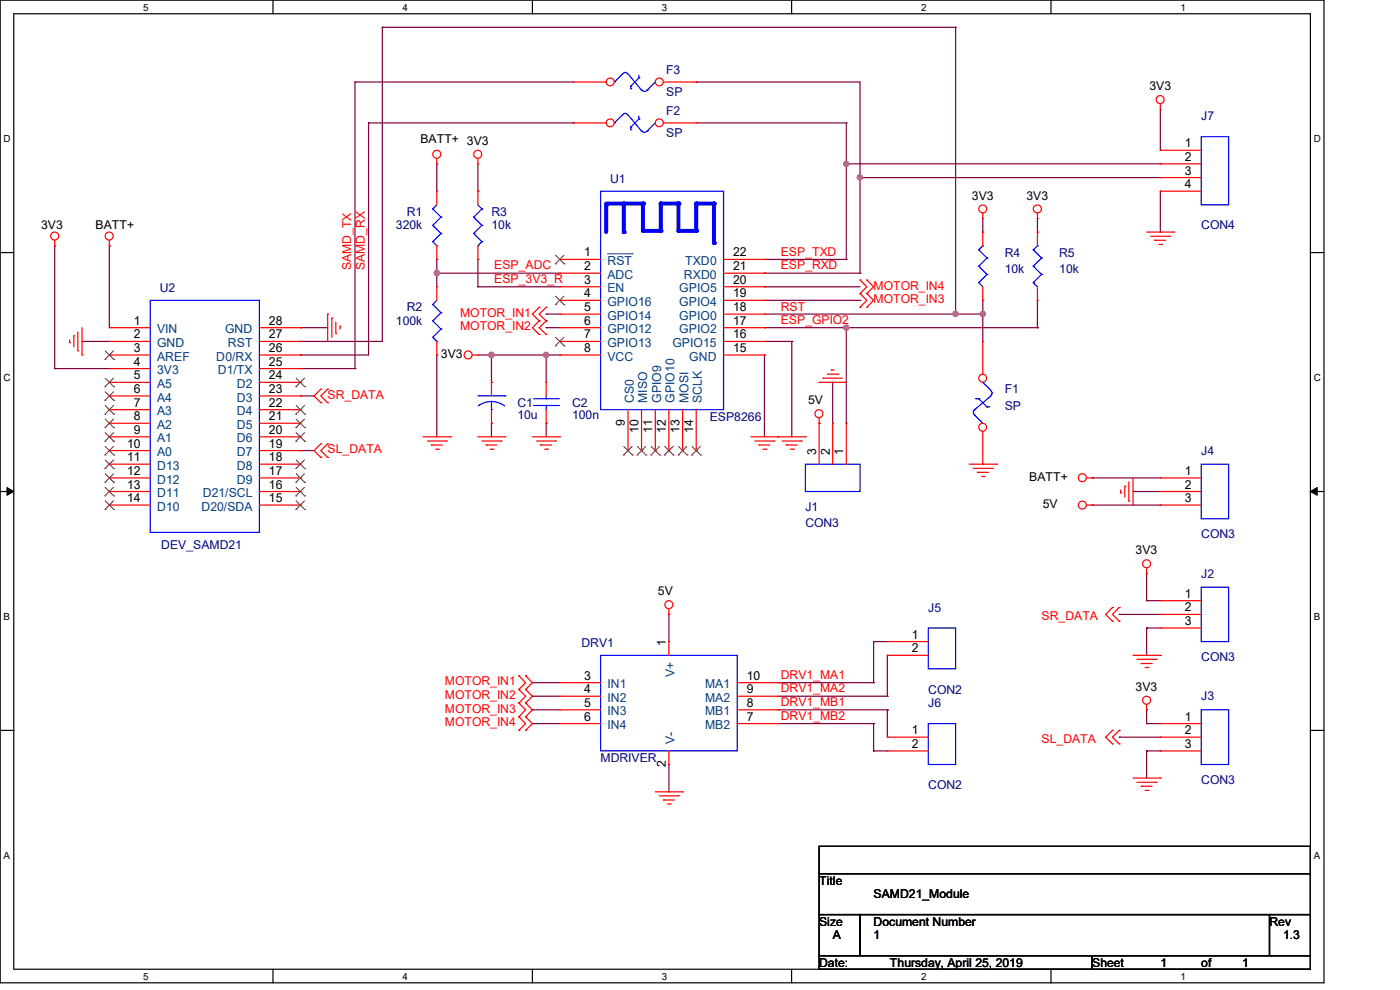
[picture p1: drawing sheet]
<svg xmlns="http://www.w3.org/2000/svg" width="297mm" height="210mm" viewBox="0 0 297 210" stroke-linecap="round" stroke-linejoin="round" font-family="sans-serif">
<path d="M0 0h280.9v208.5h-280.9zM2.9 2.9h275.1v202.7h-275.1z" fill="none" stroke="#000" stroke-width=".25"/>
<g fill="#fff">
<path d="M30.4 .3h1.1v2.4h-1.1z"/>
<path d="M30.4 205.9h1.1v2.3h-1.1z"/>
</g>
<path d="M57.9 0v2.9M57.9 205.6v2.9" fill="none" stroke="#000" stroke-width=".25"/>
<g fill="#fff">
<path d="M85.4 .3h1.1v2.4h-1.1z"/>
<path d="M85.4 205.9h1.1v2.3h-1.1z"/>
</g>
<path d="M112.9 0v2.9M112.9 205.6v2.9" fill="none" stroke="#000" stroke-width=".25"/>
<g fill="#fff">
<path d="M140.4 .3h1.2v2.4h-1.2z"/>
<path d="M140.4 205.9h1.2v2.3h-1.2z"/>
</g>
<path d="M167.9 0v2.9M167.9 205.6v2.9" fill="none" stroke="#000" stroke-width=".25"/>
<g fill="#fff">
<path d="M195.4 .3h1.2v2.4h-1.2z"/>
<path d="M195.4 205.9h1.2v2.3h-1.2z"/>
</g>
<path d="M223 0v2.9M223 205.6v2.9" fill="none" stroke="#000" stroke-width=".25"/>
<g fill="#fff">
<path d="M250.4 .3h1.2v2.4h-1.2z"/>
<path d="M250.4 205.9h1.2v2.3h-1.2z"/>
<path d="M.8 28.2h1.4v2.4h-1.4z"/>
<path d="M278.7 28.2h1.5v2.4h-1.5z"/>
<path d="M.8 78.9h1.4v2.3h-1.4z"/>
<path d="M278.7 78.9h1.5v2.3h-1.5z"/>
</g>
<path d="M0 53.6h2.9M278 53.6h2.9" fill="none" stroke="#000" stroke-width=".25"/>
<g fill="#fff">
<path d="M.8 129.6h1.3v2.3h-1.3z"/>
<path d="M278.7 129.6h1.4v2.3h-1.4z"/>
</g>
<path d="M0 104.3h2.9M278 104.3h2.9" fill="none" stroke="#000" stroke-width=".25"/>
<path d="M1.5 103.4l1.4 .9-1.4 .8zM278 104.3l1.4-.9v1.7z" fill="#000" stroke="#000" stroke-width=".21"/>
<g fill="#fff">
<path d="M.8 180.3h1.3v2.3h-1.3z"/>
<path d="M278.7 180.3h1.4v2.3h-1.4z"/>
</g>
<path d="M0 154.9h2.9M278 154.9h2.9M173.8 179.5h104.2v5.8h-104.2zM173.8 185.3h104.2v8.7h-104.2zM173.8 194h8.7v8.7h-8.7zM182.5 194h86.8v8.7h-86.8zM269.3 194h8.7v8.7h-8.7zM173.8 202.7h57.9v2.9h-57.9zM231.7 202.7h46.3v2.9h-46.3z" fill="none" stroke="#000" stroke-width=".25"/>
<g fill="none" stroke="#800040" stroke-width=".25">
<path d="M75.3 17.4h.1M75.3 17.4v60.8M75.3 17.4h46.3M81.1 5.8h.1M81.1 5.8v66.6h-17.4M81.1 5.8h121.6M147.7 17.4h.1M147.7 17.4h34.8v40.6M202.7 5.8h.1M202.7 5.8v60.8M78.2 26.1h.1M78.2 26.1v49.2h-14.5"/>
<path d="M78.2 26.1h43.4M92.7 34.8h.1M92.7 34.8v5.8M101.4 34.8v5.8M121.6 26.1h.1M147.7 26.1h31.8M179.5 34.8h.1M179.5 26.1h.1M179.5 26.1v28.9M179.5 34.8h66.7M182.5 37.7h.1M182.5 37.7h63.7"/>
<path d="M246.2 31.9h.1M246.2 23.2v8.7M11.6 52.2h.1M11.6 52.2v26M23.2 52.2h.1M23.2 52.2v17.3M92.7 58h.1M92.7 55h.1M92.7 58h26M92.7 55v5.8M101.4 55h.1M101.4 40.6h.1"/>
<path d="M101.4 55v5.8M162.2 55h.1M162.2 58h.1M162.2 55h17.3M162.2 58h20.3M179.5 55h.1M182.5 58h.1M208.5 49.2h.1M208.5 46.4v2.8M220.1 49.2h.1M220.1 46.4v2.8M246.2 49.2h.1"/>
<path d="M246.2 40.6v8.6M11.6 78.2h.1M11.6 78.2h11.6M17.4 72.4h.1M17.4 72.4h5.8M63.7 69.5h.1M63.7 72.4h.1M63.7 75.3h.1M63.7 78.2h.1M63.7 69.5h5.8M63.7 78.2h11.6M75.3 78.2h.1"/>
<path d="M92.7 75.3h.1M92.7 75.3v17.4M101.4 60.8h.1M101.4 60.8h17.3M101.4 75.3h17.3M104.3 75.3h.1M104.3 75.3v5.8M115.9 66.6h.1M115.9 69.5h.1M115.9 75.3h.1M115.9 66.6h2.8M115.9 69.5h2.8"/>
<path d="M115.9 75.3v5.8M118.7 75.3h.1M162.2 75.3h.1M162.2 60.8h.1M162.2 69.5h.1M162.2 75.3v17.4M162.2 60.8h20.3M162.2 66.6h46.3M162.2 69.5h57.9M162.2 72.4h5.8M162.2 63.7h20.3M168 72.4h.1"/>
<path d="M168 72.4v20.3M179.5 69.5h.1M179.5 69.5v20.3M182.5 63.7h.1M202.7 66.6h.1M208.5 66.6h.1M208.5 63.7h.1M208.5 63.7v8.7M220.1 69.5h.1M220.1 63.7v5.8M63.7 84h.1M63.7 95.6h.1"/>
<path d="M63.7 84h2.9M63.7 95.6h2.9M104.3 81.1h.1M104.3 89.8h.1M104.3 89.8v2.9M115.9 89.8h.1M115.9 89.8v2.9M176.7 81.1h.1M176.7 81.1v8.7M231.7 101.4h.1M231.7 107.1h.1M231.7 101.4h14.5"/>
<path d="M231.7 107.1h14.5M240.4 104.3h.1M240.4 104.3h5.8M141.9 130.3h.1M141.9 130.3v5.8M185.3 136.1h.1M185.3 136.1v8.7M185.3 136.1h3M188.3 139h.1M188.3 139v8.7M237.4 130.3h.1M237.4 130.3h8.8"/>
<path d="M243.2 121.6h.1M243.2 127.4h.1M243.2 133.2h.1M243.2 121.6v5.8M243.2 133.2v5.8M243.2 127.4h3M243.2 133.2h3M112.9 144.8h.1M112.9 147.7h.1M112.9 150.6h.1M112.9 153.5h.1M112.9 153.5h5.8"/>
<path d="M112.9 144.8h5.8M112.9 147.7h5.8M112.9 150.6h5.8M165.1 153.5h20.2M165.1 144.8h20.2M165.1 147.7h23.2M165.1 150.6h23.2M185.3 153.5h.1M185.3 159.3h.1M185.3 144.8h.1M185.3 159.3h3M185.3 153.5v5.8"/>
<path d="M188.3 150.6h.1M188.3 147.7h.1M188.3 150.6v5.8M237.4 156.4h.1M237.4 156.4h8.8M243.2 150.6h.1M243.2 153.5h.1M243.2 159.3h.1M243.2 150.6v2.9M243.2 159.3v5.8M243.2 153.5h3M243.2 159.3h3"/>
<path d="M141.9 168h.1M141.9 162.2v5.8"/>
</g>
<g fill="#f0f" stroke="#f0f" stroke-width=".25">
<circle cx="92.7" cy="57.9" r=".55"/>
<circle cx="202.7" cy="66.6" r=".55"/>
<circle cx="115.8" cy="75.3" r=".55"/>
<circle cx="104.2" cy="75.3" r=".57"/>
<circle cx="208.5" cy="66.6" r=".55"/>
<circle cx="179.5" cy="69.5" r=".55"/>
<circle cx="179.5" cy="34.8" r=".55"/>
<circle cx="182.4" cy="37.6" r=".55"/>
</g>
<g fill="none" stroke="#f00" stroke-width=".25">
<path d="M92.7 34.8h.1M92.7 33.6v1.2M101.4 34.8h.1M101.4 33.6v1.2M246.2 23.2h.1M246.2 22v1.2M11.6 52.2h.1M11.6 51v1.2M23.2 52.2h.1M23.2 51v1.2M182.5 59.4h.1M182.5 59.4l1.4 1.4-1.4 1.5"/>
<path d="M183.9 59.4h.1M183.9 59.4l1.4 1.4-1.4 1.5M208.5 46.4h.1M208.5 45.2v1.2M220.1 46.4h.1M220.1 45.2v1.2M243.2 49.2h5.8M244.1 50.1h4.1M245 51h.1M245 51h2.3M245.9 51.9h.5M246.4 51.9h.1"/>
<path d="M248.2 50.1h.1M249 49.2h.1M14.8 72.7h.1M14.8 72.1v.6M15.7 71.2h.1M15.7 71.2v2.4M16.5 74.4h.1M16.5 70.4v4M17.4 75.3h.1M17.4 69.5v5.8M69.5 66.6h.1M69.5 66.6v5.8"/>
<path d="M70.4 67.5h.1M70.4 67.5v4M71.2 70.7h.1M71.2 68.4v2.3M72.1 69.2h.1M72.1 69.2v.6M100.2 75.3h1.2M101.4 75.3h.1M114.4 65.2h.1M114.4 68.1h.1M114.4 71h.1M114.4 65.2l-1.5 1.4 1.5 1.5"/>
<path d="M114.4 68.1l-1.5 1.4 1.5 1.5M115.9 65.2h.1M115.9 68.1h.1M115.9 71h.1M115.9 65.2l-1.5 1.4 1.5 1.5M115.9 68.1l-1.5 1.4 1.5 1.5M175.5 79.4h2.3M176.4 78.5h.1M176.4 78.5h.6M177.8 79.4h.1M182.5 62.3h.1M182.5 65.2h.1"/>
<path d="M182.5 62.3l1.4 1.4-1.4 1.5M183.9 62.3h.1M183.9 65.2h.1M183.9 62.3l1.4 1.4-1.4 1.5M68.1 82.5h.1M68.1 85.4h.1M68.1 94.1h.1M68.1 97h.1M68.1 82.5l-1.5 1.5 1.5 1.4M68.1 94.1l-1.5 1.5 1.5 1.4M69.5 85.4h.1M69.5 82.5h.1"/>
<path d="M69.5 97h.1M69.5 94.1h.1M69.5 82.5l-1.4 1.5 1.4 1.4M69.5 94.1l-1.4 1.5 1.4 1.4M89.8 92.7h5.8M90.7 93.6h4M91.5 94.4h.1M91.5 94.4h2.4M92.4 95.3h.6M93 95.3h.1M94.7 93.6h.1M95.6 92.7h.1"/>
<path d="M101.4 92.7h5.7M102.2 93.6h4.1M103.1 94.4h.1M103.1 94.4h2.3M104 95.3h.6M104.6 95.3h.1M106.3 93.6h.1M107.1 92.7h.1M112.9 92.7h5.8M113.8 93.6h4.1M114.7 94.4h.1M114.7 94.4h2.3"/>
<path d="M115.6 95.3h.5M116.1 95.3h.1M117.9 93.6h.1M118.7 92.7h.1M159.3 92.7h11.6M160.1 93.6h4.1M161 94.4h.1M161 94.4h2.3M161.9 95.3h.6M162.5 95.3h.1M164.2 93.6h.1M165.1 92.7h.1"/>
<path d="M165.9 93.6h4.1M166.8 94.4h.1M166.8 94.4h2.3M167.7 95.3h.6M168.3 95.3h.1M170 93.6h.1M170.9 92.7h.1M173.8 89.8h.1M173.8 81.1h.1M173.8 88.6v1.2M173.8 81.1h5.7M174.6 80.2h.1"/>
<path d="M174.6 80.2h4.1M205.6 98.5h5.8M206.5 99.4h4M210.5 99.4h.1M211.4 98.5h.1M207.3 100.2h.1M207.3 100.2h2.4M208.2 101.1h.6M208.8 101.1h.1M230.5 101.4h1.2M230.5 107.1h1.2M231.7 101.4h.1"/>
<path d="M231.7 107.1h.1M237.7 104.6h.1M237.7 104v.6M238.6 103.1h.1M238.6 103.1v2.3M239.5 106.3h.1M239.5 102.2v4.1M240.4 107.1h.1M240.4 101.4v5.7M141.9 130.3h.1M141.9 129.2v1.1M236 128.9h.1"/>
<path d="M236 131.8h.1M236 128.9l-1.4 1.4 1.4 1.5M237.4 128.9h.1M237.4 131.8h.1M237.4 128.9l-1.4 1.4 1.4 1.5M240.4 139h5.8M241.2 139.9h4.1M243.2 121.6h.1M243.2 120.5v1.1M245.3 139.9h.1M246.2 139h.1M110.1 143.3h.1"/>
<path d="M110.1 146.3h.1M110.1 149.1h.1M110.1 152.1h.1M110.1 154.9h.1M110.1 143.3l1.4 1.5-1.4 1.5M110.1 146.3l1.4 1.4-1.4 1.4M110.1 149.1l1.4 1.5-1.4 1.5M110.1 152.1l1.4 1.4-1.4 1.4M111.5 146.3h.1M111.5 143.3h.1M111.5 149.1h.1M111.5 152.1h.1"/>
<path d="M111.5 154.9h.1M111.5 143.3l1.4 1.5-1.4 1.5M111.5 146.3l1.4 1.4-1.4 1.4M111.5 149.1l1.4 1.5-1.4 1.5M111.5 152.1l1.4 1.4-1.4 1.4M236 154.9h.1M236 157.8h.1M236 154.9l-1.4 1.5 1.4 1.4M237.4 154.9h.1M237.4 157.8h.1M237.4 154.9l-1.4 1.5 1.4 1.4M242.1 140.8h.1"/>
<path d="M242.1 140.8h2.3M243 141.6h.5M243.2 150.6h.1M243.2 149.4v1.2M243.5 141.6h.1M139 168h5.8M139.9 168.8h4M140.8 169.7h.1M140.8 169.7h2.3M141.6 170.6h.6M142.2 170.6h.1M143.9 168.8h.1"/>
<path d="M144.8 168h.1M240.4 165.1h5.8M241.2 165.9h4.1M242.1 166.8h.1M242.1 166.8h2.3M243 167.7h.5M243.5 167.7h.1M245.3 165.9h.1M246.2 165.1h.1"/>
<circle cx="92.7" cy="32.7" r=".85"/>
<circle cx="101.3" cy="32.7" r=".85"/>
<circle cx="246.1" cy="21.1" r=".85"/>
<circle cx="11.6" cy="50.1" r=".85"/>
<circle cx="23.2" cy="50.1" r=".85"/>
<circle cx="208.5" cy="44.3" r=".85"/>
<circle cx="220.1" cy="44.3" r=".86"/>
<circle cx="99.3" cy="75.3" r=".85"/>
<circle cx="173.7" cy="87.8" r=".85"/>
<circle cx="229.6" cy="101.3" r=".85"/>
<circle cx="229.6" cy="107.1" r=".85"/>
<circle cx="243.2" cy="119.6" r=".85"/>
<circle cx="141.9" cy="128.3" r=".85"/>
<circle cx="243.2" cy="148.5" r=".85"/>
</g>
<g fill="none" stroke="#00f" stroke-width=".25">
<path d="M130.3 26.1h.1M132.1 24.3l-1.8 1.8M132.1 24.4l.5-.4 .5 .4M133.2 24.3l2.9 3.5M133.8 27h.1M133.8 27.5h.1M133.8 27v.5M135.6 25.2h.1M135.6 24.6v.6M135.6 25.2l-1.8 1.8M136.1 27.8l.6 .3 .6-.3M136.1 27.8h.1"/>
<path d="M137.3 27.8h.1M139 26.1l-1.7 1.7"/>
</g>
<circle cx="139.9" cy="26.1" r=".84" fill="#fff" stroke="#f00" stroke-width=".25"/>
<path d="M140.8 26.1h6.9M147.7 26.1h.1" fill="none" stroke="#f00" stroke-width=".25"/>
<circle cx="129.5" cy="26.1" r=".84" fill="#fff" stroke="#f00" stroke-width=".25"/>
<g fill="none" stroke="#f00" stroke-width=".25">
<path d="M121.6 26.1h.1M121.6 26.1h7M246.2 31.9h.1M246.2 34.8h.1M246.2 37.7h.1M246.2 31.9h8.6M246.2 34.8h8.6M246.2 37.7h8.6M208.5 49.2h.1M208.5 49.2v3M246.2 40.6h.1M246.2 40.6h8.6"/>
<path d="M23.2 69.5h.1M23.2 72.4h.1M23.2 75.3h.1M23.2 78.2h.1M23.2 69.5h8.7M23.2 72.4h8.7M23.2 75.3h8.7M23.2 78.2h8.7M55 69.5h8.7M55 72.4h8.7M55 75.3h8.7M55 78.2h8.7"/>
<path d="M63.7 78.2h.1M63.7 75.3h.1M63.7 72.4h.1M63.7 69.5h.1M92.7 60.8h.1M92.7 75.3h.1M92.7 60.8v2.9M92.7 72.4v2.9M208.5 63.7h.1M208.5 60.8v2.9M23.2 81.1h.1M23.2 84h.1"/>
<path d="M23.2 86.9h.1M23.2 89.8h.1M23.2 92.7h.1M23.2 95.6h.1M23.2 98.5h.1M23.2 81.1h8.7M23.2 84h8.7M23.2 86.9h8.7M23.2 89.8h8.7M23.2 92.7h8.7M23.2 95.6h8.7M23.2 98.5h8.7"/>
<path d="M55 81.1h8.7M55 84h8.7M55 86.9h8.7M55 89.8h8.7M55 92.7h8.7M55 95.6h8.7M55 98.5h8.7M63.7 98.5h.1M63.7 95.6h.1M63.7 92.7h.1M63.7 89.8h.1M63.7 86.9h.1"/>
<path d="M63.7 84h.1M63.7 81.1h.1M104.3 81.1h.1M104.3 89.8h.1M104.3 81.1v2.9M104.3 86.9v2.9M115.9 81.1h.1M115.9 89.8h.1M115.9 81.1v2.9M115.9 86.9v2.9M173.8 89.8h.1M173.8 89.8v8.7"/>
<path d="M176.7 89.8h.1M176.7 89.8v8.7M179.5 89.8h.1M179.5 89.8v8.7M23.2 101.4h.1M23.2 104.3h.1M23.2 107.1h.1M23.2 101.4h8.7M23.2 104.3h8.7M23.2 107.1h8.7M55 101.4h8.7M55 104.3h8.7"/>
<path d="M55 107.1h8.7M63.7 107.1h.1M63.7 104.3h.1M63.7 101.4h.1M246.2 101.4h.1M246.2 104.3h.1M246.2 107.1h.1M246.2 101.4h8.6M246.2 104.3h8.6M246.2 107.1h8.6M188.3 136.1h.1M188.3 139h.1"/>
<path d="M188.3 136.1h8.6M188.3 139h8.6M188.3 156.4h.1M188.3 159.3h.1M188.3 156.4h8.6M188.3 159.3h8.6M246.2 153.5h.1M246.2 156.4h.1M246.2 159.3h.1M246.2 156.4h8.6M246.2 159.3h8.6M246.2 153.5h8.6"/>
</g>
<g fill="none" stroke="#00f" stroke-width=".25">
<path d="M254.8 29h5.8v14.5h-5.8zM207.6 59.9h.1M207.6 56.5h.1M207.6 53h.1M207.6 59.9l.9 .9M207.6 56.5l1.8 1.7M207.6 53l1.8 1.7M208.5 52.2h.1M208.5 52.2l-.9 .8M209.4 58.2h.1M209.4 54.7h.1M209.4 58.2l-1.8 1.7"/>
<path d="M209.4 54.7l-1.8 1.8M31.9 63.7h23.1v49.2h-23.1zM91.8 64.6h.1M91.8 68.1h.1M91.8 71.5h.1M91.8 64.6l1.8 1.7M91.8 68.1l1.8 1.7M91.8 71.5l.9 .9M92.7 72.4h.1M92.7 63.7l-.9 .9M93.6 66.3h.1M93.6 69.8h.1"/>
<path d="M93.6 66.3l-1.8 1.8M93.6 69.8l-1.8 1.7M101.4 84h5.7M104.3 86.9h.1M104.3 85.2l1.4 .2 1.4 .7M104.3 85.2l-1.5 .2-1.3 .7M104.3 85.2v1.7M107.1 84h.1M113.2 86h5.2M113.2 84.6h5.2M115.9 84.6h.1M115.9 86h.1"/>
<path d="M115.9 84v.6M115.9 86v.9M118.4 86h.1M118.4 84.6h.1M170.9 98.5h11.6v5.8h-11.6zM206.7 86.9l-.2 .6 .3 .6M206.8 88.1h.1M206.8 86.9h.1M206.8 88.1l1.7 1.7M207.1 84.6h.1M207.1 84.6h.5M207.6 84.6h.1"/>
<path d="M207.6 84.6l1.8 1.7M208.5 81.1h.1M208.5 81.1l1.7 1.7M209.4 86.3h.1M209.4 86.3h.6M210.2 82.9a.55 .55 0 0 1 0 1M210.2 84l-3.4 2.9M254.8 98.5h5.8v11.6h-5.8zM196.9 133.2h5.8v8.7h-5.8zM196.9 153.5h5.8v8.7h-5.8zM254.8 150.6h5.8v11.6h-5.8z"/>
</g>
<g fill="none" stroke="#804000" stroke-width=".21">
<path d="M22.3 76.2h.1M22.3 74.4l1.8 1.8M24.1 74.4l-1.8 1.8M24.1 76.2h.1M22.3 82h.1M22.3 84.9h.1M22.3 87.8h.1M22.3 90.7h.1M22.3 93.6h.1M22.3 96.5h.1M22.3 99.4h.1M22.3 80.2l1.8 1.8"/>
<path d="M22.3 83.1l1.8 1.8M22.3 86l1.8 1.8M22.3 88.9l1.8 1.8M22.3 91.8l1.8 1.8M22.3 94.7l1.8 1.8M22.3 97.6l1.8 1.8M24.1 80.2l-1.8 1.8M24.1 83.1l-1.8 1.8M24.1 86l-1.8 1.8M24.1 88.9l-1.8 1.8M24.1 91.8l-1.8 1.8M24.1 94.7l-1.8 1.8"/>
<path d="M24.1 97.6l-1.8 1.8M24.1 82h.1M24.1 84.9h.1M24.1 87.8h.1M24.1 90.7h.1M24.1 93.6h.1M24.1 96.5h.1M24.1 99.4h.1M62.8 99.4h.1M62.8 93.6h.1M62.8 90.7h.1M62.8 87.8h.1"/>
<path d="M62.8 82h.1M62.8 97.6l1.8 1.8M62.8 91.8l1.8 1.8M62.8 88.9l1.8 1.8M62.8 86l1.8 1.8M62.8 80.2l1.8 1.8M64.6 97.6l-1.8 1.8M64.6 91.8l-1.8 1.8M64.6 88.9l-1.8 1.8M64.6 86l-1.8 1.8M64.6 80.2l-1.8 1.8M64.6 99.4h.1"/>
<path d="M64.6 93.6h.1M64.6 90.7h.1M64.6 87.8h.1M64.6 82h.1M22.3 102.3h.1M22.3 105.2h.1M22.3 108.1h.1M22.3 100.5l1.8 1.8M22.3 103.4l1.8 1.8M22.3 106.3l1.8 1.8M24.1 100.5l-1.8 1.8M24.1 103.4l-1.8 1.8"/>
<path d="M24.1 106.3l-1.8 1.8M24.1 102.3h.1M24.1 105.2h.1M24.1 108.1h.1M62.8 108.1h.1M62.8 105.2h.1M62.8 102.3h.1M62.8 106.3l1.8 1.8M62.8 103.4l1.8 1.8M62.8 100.5l1.8 1.8M64.6 106.3l-1.8 1.8M64.6 103.4l-1.8 1.8"/>
<path d="M64.6 100.5l-1.8 1.8M64.6 108.1h.1M64.6 105.2h.1M64.6 102.3h.1"/>
</g>
<circle cx="208.5" cy="90.6" r=".83" fill="#fff" stroke="#f00" stroke-width=".25"/>
<path d="M208.5 98.5h.1M208.5 91.5v7" fill="none" stroke="#f00" stroke-width=".25"/>
<circle cx="208.5" cy="80.2" r=".83" fill="#fff" stroke="#f00" stroke-width=".25"/>
<path d="M208.5 72.4h.1M208.5 72.4v7" fill="none" stroke="#f00" stroke-width=".25"/>
<g fill="none" stroke="#00f" stroke-width=".25">
<path d="M130.3 17.4h.1M132.1 15.7l-1.8 1.7M132.1 15.7l.5-.3 .5 .3M133.2 15.7l2.9 3.4M133.8 18.3h.1M133.8 18.8h.1M133.8 18.3v.5M135.6 16.5h.1M135.6 16v.5M135.6 16.5l-1.8 1.8M136.1 19.1l.6 .3 .6-.3M136.1 19.1h.1"/>
<path d="M137.3 19.1h.1M139 17.4l-1.7 1.7"/>
</g>
<circle cx="139.9" cy="17.4" r=".84" fill="#fff" stroke="#f00" stroke-width=".25"/>
<path d="M140.8 17.4h6.9M147.7 17.4h.1" fill="none" stroke="#f00" stroke-width=".25"/>
<circle cx="129.5" cy="17.4" r=".84" fill="#fff" stroke="#f00" stroke-width=".25"/>
<g fill="none" stroke="#f00" stroke-width=".25">
<path d="M121.6 17.4h.1M121.6 17.4h7M92.7 40.6h.1M92.7 55h.1M92.7 40.6v2.9M92.7 52.2v2.8M220.1 49.2h.1M220.1 49.2v3M220.1 63.7h.1M220.1 60.8v2.9M246.2 127.4h.1M246.2 130.3h.1"/>
<path d="M246.2 133.2h.1M246.2 127.4h8.6M246.2 130.3h8.6M246.2 133.2h8.6"/>
</g>
<g fill="none" stroke="#00f" stroke-width=".25">
<path d="M91.8 44.3h.1M91.8 47.8h.1M91.8 51.3h.1M91.8 44.3l1.8 1.8M91.8 47.8l1.8 1.7M91.8 51.3l.9 .9M92.7 52.2h.1M92.7 43.5l-.9 .8M93.6 46.1h.1M93.6 49.5h.1M93.6 46.1l-1.8 1.7M93.6 49.5l-1.8 1.8"/>
<path d="M127.4 40.6h26.1v46.3h-26.1zM219.2 59.9h.1M219.2 56.5h.1M219.2 53h.1M219.2 59.9l.9 .9M219.2 56.5l1.8 1.7M219.2 53l1.8 1.7M220.1 52.2h.1M220.1 52.2l-.9 .8M221 58.2h.1M221 54.7h.1M221 58.2l-1.8 1.7"/>
<path d="M221 54.7l-1.8 1.8M254.8 124.5h5.8v11.6h-5.8z"/>
</g>
<path d="M128.6 43.5v5.7" fill="none" stroke="#00f" stroke-width=".85"/>
<circle cx="128.6" cy="43.5" r=".42" fill="#00f"/>
<path d="M128.6 43.2h3.7" fill="none" stroke="#00f" stroke-width=".85"/>
<circle cx="132.3" cy="43.2" r=".42" fill="#00f"/>
<path d="M132.3 43.2v6" fill="none" stroke="#00f" stroke-width=".85"/>
<circle cx="132.3" cy="49.2" r=".42" fill="#00f"/>
<path d="M132.6 43.2h3.8" fill="none" stroke="#00f" stroke-width=".85"/>
<circle cx="136.4" cy="43.2" r=".42" fill="#00f"/>
<path d="M136.4 43.2v5.8" fill="none" stroke="#00f" stroke-width=".85"/>
<circle cx="136.4" cy="43.2" r=".42" fill="#00f"/>
<path d="M136.4 49h3.8" fill="none" stroke="#00f" stroke-width=".85"/>
<circle cx="140.2" cy="49" r=".42" fill="#00f"/>
<path d="M140.2 43.2v5.8" fill="none" stroke="#00f" stroke-width=".85"/>
<circle cx="140.2" cy="43.2" r=".42" fill="#00f"/>
<path d="M140.2 43.2h3.7" fill="none" stroke="#00f" stroke-width=".85"/>
<circle cx="143.9" cy="43.2" r=".42" fill="#00f"/>
<path d="M143.9 43.2v5.8" fill="none" stroke="#00f" stroke-width=".85"/>
<circle cx="143.9" cy="43.2" r=".42" fill="#00f"/>
<path d="M143.9 49h3.8" fill="none" stroke="#00f" stroke-width=".85"/>
<circle cx="147.7" cy="49" r=".42" fill="#00f"/>
<path d="M147.7 43.2v5.8" fill="none" stroke="#00f" stroke-width=".85"/>
<circle cx="147.7" cy="43.2" r=".42" fill="#00f"/>
<path d="M147.7 43.2h3.8" fill="none" stroke="#00f" stroke-width=".85"/>
<circle cx="151.5" cy="43.2" r=".42" fill="#00f"/>
<path d="M151.5 43.2v8.4" fill="none" stroke="#00f" stroke-width=".85"/>
<circle cx="151.5" cy="51.6" r=".42" fill="#00f"/>
<g fill="none" stroke="#f00" stroke-width=".25">
<path d="M101.4 40.6h.1M101.4 55h.1M101.4 40.6v2.9M101.4 52.2v2.8M118.7 55h.1M118.7 58h.1M118.7 55h8.7M118.7 58h8.7M153.5 55h8.7M153.5 58h8.7M162.2 55h.1M162.2 58h.1"/>
<path d="M118.7 60.8h.1M118.7 63.7h.1M118.7 66.6h.1M118.7 69.5h.1M118.7 72.4h.1M118.7 75.3h.1M118.7 60.8h8.7M118.7 63.7h8.7M118.7 66.6h8.7M118.7 69.5h8.7M118.7 72.4h8.7M118.7 75.3h8.7"/>
<path d="M153.5 60.8h8.7M153.5 63.7h8.7M153.5 66.6h8.7M153.5 69.5h8.7M153.5 72.4h8.7M153.5 75.3h8.7M162.2 60.8h.1M162.2 63.7h.1M162.2 66.6h.1M162.2 69.5h.1M162.2 72.4h.1M162.2 75.3h.1"/>
<path d="M133.2 95.6h.1M133.2 86.9v8.7M136.1 95.6h.1M136.1 86.9v8.7M139 95.6h.1M139 86.9v8.7M141.9 95.6h.1M141.9 86.9v8.7M144.8 95.6h.1M144.8 86.9v8.7M147.7 95.6h.1M147.7 86.9v8.7"/>
<path d="M141.9 136.1h.1M141.9 136.1v2.9M118.7 144.8h.1M118.7 147.7h.1M118.7 150.6h.1M118.7 153.5h.1M118.7 144.8h8.7M118.7 147.7h8.7M118.7 150.6h8.7M118.7 153.5h8.7M141.9 159.3v2.9M156.4 144.8h8.7"/>
<path d="M156.4 147.7h8.7M156.4 150.6h8.7M156.4 153.5h8.7M165.1 144.8h.1M165.1 147.7h.1M165.1 150.6h.1M165.1 153.5h.1M141.9 162.2h.1"/>
</g>
<g fill="none" stroke="#804000" stroke-width=".21">
<path d="M117.8 56h.1M117.9 54.1l1.8 1.9M119.6 54.1l-1.8 1.9M119.7 56h.1M117.8 64.6h.1M117.8 73.4h.1M117.9 62.8l1.8 1.8M117.9 71.5l1.8 1.9M119.6 62.8l-1.8 1.8M119.6 71.5l-1.8 1.9M119.7 64.6h.1M119.7 73.4h.1"/>
<path d="M132.3 96.5h.1M132.3 94.7l1.9 1.8M134.1 94.7l-1.8 1.8M134.2 96.5h.1M135.2 96.5h.1M135.2 94.7l1.8 1.8M137 94.7l-1.8 1.8M137 96.5h.1M138.1 96.5h.1M138.1 94.7l1.9 1.8M139.9 94.7l-1.8 1.8M140 96.5h.1"/>
<path d="M141 96.5h.1M141 94.7l1.8 1.8M142.8 94.7l-1.8 1.8M142.8 96.5h.1M143.9 96.5h.1M143.9 94.7l1.9 1.8M145.7 94.7l-1.8 1.8M145.8 96.5h.1M146.8 96.5h.1M146.8 94.7l1.8 1.8M148.6 94.7l-1.8 1.8M148.6 96.5h.1"/>
</g>
<path d="M128.9 53.8h5.2M134.1 53.8h.1" fill="none" stroke="#004080" stroke-width=".21"/>
<g fill="none" stroke="#00f" stroke-width=".25">
<path d="M100.5 46.1h.1M100.5 49.5h.1M100.5 46.1l1.7 1.7M100.5 49.5l1.7 1.8M101.4 52.2h.1M101.4 43.5l.8 .8M102.2 44.3h.1M102.2 47.8h.1M102.2 51.3h.1M102.2 44.3l-1.7 1.8M102.2 47.8l-1.7 1.7M102.2 51.3l-.8 .9"/>
<path d="M127.4 139h29v20.3h-29z"/>
</g>
<g fill="#f0f" stroke="#f0f" stroke-width=".25">
<circle cx="92.7" cy="57.9" r=".55"/>
<circle cx="202.7" cy="66.6" r=".55"/>
<circle cx="115.8" cy="75.3" r=".55"/>
<circle cx="104.2" cy="75.3" r=".57"/>
<circle cx="208.5" cy="66.6" r=".55"/>
<circle cx="179.5" cy="69.5" r=".55"/>
<circle cx="179.5" cy="34.8" r=".55"/>
<circle cx="182.4" cy="37.6" r=".55"/>
</g>
<g font-size="2.6" fill="#000080">
<text x="141.4" y="15.7">F3</text>
<text x="141.4" y="20.3">SP</text>
<text x="141.4" y="24.3">F2</text>
<text x="141.4" y="29">SP</text>
<text x="254.8" y="25.5">J7</text>
<text x="129.5" y="38.8">U1</text>
<text x="86.3" y="45.8">R1</text>
<text x="104.3" y="45.8">R3</text>
<text x="84" y="48.7">320k</text>
<text x="104.3" y="48.7">10k</text>
<text x="254.8" y="48.7">CON4</text>
<text x="213.1" y="54.5">R4</text>
<text x="213.1" y="58">10k</text>
<text x="224.7" y="54.5">R5</text>
<text x="224.7" y="58">10k</text>
<text x="33.9" y="62">U2</text>
<text x="84" y="69">100k</text>
<text x="86.3" y="66">R2</text>
<text x="213.1" y="83.4">F1</text>
<text x="109.8" y="86.3">C1</text>
<text x="109.8" y="88.9">10u</text>
<text x="121.4" y="86.3">C2</text>
<text x="121.4" y="88.9">100n</text>
<text x="150.6" y="89.2">ESP8266</text>
<text x="213.1" y="86.9">SP</text>
<text x="254.8" y="96.5">J4</text>
<text x="170.9" y="108.3">J1</text>
<text x="170.9" y="111.8">CON3</text>
<text x="34.2" y="116.5">DEV_SAMD21</text>
<text x="254.8" y="114.1">CON3</text>
<text x="254.8" y="122.5">J2</text>
<text x="196.9" y="129.8">J5</text>
<text x="123.4" y="137.3">DRV1</text>
<text x="254.8" y="140.2">CON3</text>
<text x="196.9" y="147.1">CON2</text>
<text x="254.8" y="148.6">J3</text>
<text x="196.9" y="150">J6</text>
<text x="127.4" y="161.6">MDRIVER</text>
<text x="196.9" y="167.4">CON2</text>
<text x="254.8" y="166.2">CON3</text>
</g>
<g font-size="2.6">
<text x="243.8" y="19.1">3V3</text>
<text x="89.2" y="30.4">BATT+ 3V3</text>
<text x="251.4" y="31.2">1</text>
<text x="251.4" y="34.1">2</text>
<text x="251.4" y="37">3</text>
<text x="251.4" y="39.9">4</text>
<text x="206.2" y="42.3">3V3</text>
<text x="217.8" y="42.3">3V3</text>
<text x="8.7" y="48.7">3V3</text>
<text x="20.3" y="48.7">BATT+</text>
<text x="124" y="54.4">1</text>
<text x="124" y="57.3">2</text>
<text x="155.5" y="54.4">22</text>
<text x="155.5" y="57.3">21</text>
<text x="124" y="60.2">3</text>
<text x="124" y="63.1">4</text>
<text x="124" y="66">5</text>
<text x="155.5" y="60.2">20</text>
<text x="155.5" y="63.1">19</text>
<text x="155.5" y="66">18</text>
<text x="28.4" y="68.9">1</text>
<text x="28.4" y="71.8">2</text>
<text x="57.1" y="71.8">27</text>
<text x="57.1" y="68.9">28</text>
<text x="124" y="68.9">6</text>
<text x="124" y="71.8">7</text>
<text x="155.5" y="68.9">17</text>
<text x="155.5" y="71.8">16</text>
<text x="28.4" y="74.7">3</text>
<text x="28.4" y="77.6">4</text>
<text x="57.1" y="77.6">25</text>
<text x="57.1" y="74.7">26</text>
<text x="93.6" y="75.9">3V3</text>
<text x="124" y="74.7">8</text>
<text x="155.5" y="74.7">15</text>
<text x="28.4" y="80.5">5</text>
<text x="28.4" y="83.4">6</text>
<text x="57.1" y="83.4">23</text>
<text x="57.1" y="80.5">24</text>
<text x="28.4" y="86.3">7</text>
<text x="28.4" y="89.2">8</text>
<text x="57.1" y="89.2">21</text>
<text x="57.1" y="86.3">22</text>
<text x="171.4" y="85.8">5V</text>
<text x="27" y="95">10</text>
<text x="28.4" y="92">9</text>
<text x="57.1" y="95">19</text>
<text x="57.1" y="92">20</text>
<text x="132.6" y="90.4" transform="rotate(-90 132.6 90.4)">9</text>
<text x="135.5" y="91.8" transform="rotate(-90 135.5 91.8)">10</text>
<text x="138.4" y="91.8" transform="rotate(-90 138.4 91.8)">11</text>
<text x="141.3" y="91.8" transform="rotate(-90 141.3 91.8)">12</text>
<text x="144.2" y="91.8" transform="rotate(-90 144.2 91.8)">13</text>
<text x="147.1" y="91.8" transform="rotate(-90 147.1 91.8)">14</text>
<text x="27" y="97.8">11</text>
<text x="27" y="100.8">12</text>
<text x="57.1" y="100.8">17</text>
<text x="57.1" y="97.8">18</text>
<text x="173.1" y="96.4" transform="rotate(-90 173.1 96.4)">3</text>
<text x="176" y="96.4" transform="rotate(-90 176 96.4)">2</text>
<text x="178.9" y="96.4" transform="rotate(-90 178.9 96.4)">1</text>
<text x="218.4" y="102">BATT+</text>
<text x="251.4" y="100.8">1</text>
<text x="27" y="103.6">13</text>
<text x="27" y="106.5">14</text>
<text x="57.1" y="106.5">15</text>
<text x="57.1" y="103.6">16</text>
<text x="221.2" y="107.7">5V</text>
<text x="251.4" y="103.6">2</text>
<text x="251.4" y="106.5">3</text>
<text x="240.9" y="117.6">3V3</text>
<text x="139.6" y="126.3">5V</text>
<text x="251.4" y="126.8">1</text>
<text x="251.4" y="129.7">2</text>
<text x="141.3" y="137" transform="rotate(-90 141.3 137)">1</text>
<text x="193.5" y="135.5">1</text>
<text x="251.4" y="132.6">3</text>
<text x="193.5" y="138.4">2</text>
<text x="124" y="144.2">3</text>
<text x="124" y="147.1">4</text>
<text x="124" y="149.9">5</text>
<text x="158.4" y="144.2">10</text>
<text x="158.4" y="147.1">9</text>
<text x="158.4" y="149.9">8</text>
<text x="240.9" y="146.6">3V3</text>
<text x="124" y="152.9">6</text>
<text x="158.4" y="152.9">7</text>
<text x="193.5" y="155.7">1</text>
<text x="251.4" y="152.9">1</text>
<text x="251.4" y="155.7">2</text>
<text x="193.5" y="158.7">2</text>
<text x="251.4" y="158.7">3</text>
<text x="141.3" y="162.8" transform="rotate(-90 141.3 162.8)">2</text>
<text x="173.8" y="187.7">Title</text>
<text x="185.3" y="190.6">SAMD21_Module</text>
<text x="173.8" y="196.3">Size</text>
<text x="185.3" y="196.3">Document Number</text>
<text x="269.3" y="196.3">Rev</text>
<text x="176.7" y="199.3">A</text>
<text x="185.3" y="199.3">1</text>
<text x="272.2" y="199.3">1.3</text>
<text x="173.8" y="205.1">Date:</text>
<text x="188.8" y="205.1">Thursday, April 25, 2019</text>
<text x="231.7" y="205.1">Sheet</text>
<text x="246.2" y="205.1">1</text>
<text x="254.8" y="205.1">of</text>
<text x="263.5" y="205.1">1</text>
</g>
<g font-size="2.6" fill="#f00">
<text x="74.5" y="57.4" transform="rotate(-90 74.5 57.4)">SAMD_TX</text>
<text x="77.4" y="57.4" transform="rotate(-90 77.4 57.4)">SAMD_RX</text>
<text x="104.9" y="57.2">ESP_ADC</text>
<text x="165.6" y="54.2">ESP_TXD</text>
<text x="165.6" y="57.2">ESP_RXD</text>
<text x="104.9" y="60">ESP_3V3_R</text>
<text x="185.3" y="61.4">MOTOR_IN4</text>
<text x="185.3" y="64.3">MOTOR_IN3</text>
<text x="97.6" y="67.2">MOTOR_IN1</text>
<text x="97.6" y="70.1">MOTOR_IN2</text>
<text x="165.6" y="68.7">ESP_GPIO2</text>
<text x="165.6" y="66">RST</text>
<text x="69.5" y="84.6">SR_DATA</text>
<text x="69.5" y="96.2">SL_DATA</text>
<text x="221" y="131.5">SR_DATA</text>
<text x="94.4" y="145.4">MOTOR_IN1</text>
<text x="94.4" y="148.3">MOTOR_IN2</text>
<text x="165.6" y="149.8">DRV1_MB1</text>
<text x="165.6" y="144">DRV1_MA1</text>
<text x="165.6" y="146.9">DRV1_MA2</text>
<text x="94.4" y="151.2">MOTOR_IN3</text>
<text x="94.4" y="154.1">MOTOR_IN4</text>
<text x="165.6" y="152.7">DRV1_MB2</text>
<text x="221" y="157.6">SL_DATA</text>
</g>
<g font-size="2.6" fill="#004080">
<text x="128.9" y="56.2">RST</text>
<text x="128.9" y="59.1">ADC</text>
<text x="145.1" y="59.1">RXD0</text>
<text x="145.4" y="56.2">TXD0</text>
<text x="128.9" y="62">EN</text>
<text x="128.9" y="64.9">GPIO16</text>
<text x="144.1" y="62">GPIO5</text>
<text x="144.1" y="64.9">GPIO4</text>
<text x="33.3" y="70.7">VIN</text>
<text x="47.8" y="70.7">GND</text>
<text x="128.9" y="67.8">GPIO14</text>
<text x="128.9" y="70.7">GPIO12</text>
<text x="144.1" y="67.8">GPIO0</text>
<text x="144.1" y="70.7">GPIO2</text>
<text x="33.3" y="73.6">GND</text>
<text x="33.3" y="76.5">AREF</text>
<text x="45.9" y="76.5">D0/RX</text>
<text x="48.3" y="73.6">RST</text>
<text x="128.9" y="73.6">GPIO13</text>
<text x="128.9" y="76.5">VCC</text>
<text x="142.7" y="73.6">GPIO15</text>
<text x="146.2" y="76.5">GND</text>
<text x="33.3" y="79.4">3V3</text>
<text x="33.3" y="82.3">A5</text>
<text x="46.2" y="79.4">D1/TX</text>
<text x="50.2" y="82.3">D2</text>
<text x="33.3" y="85.2">A4</text>
<text x="33.3" y="88.1">A3</text>
<text x="50.2" y="88.1">D4</text>
<text x="50.2" y="85.2">D3</text>
<text x="134.4" y="85.5" transform="rotate(-90 134.4 85.5)">CS0</text>
<text x="137.3" y="85.5" transform="rotate(-90 137.3 85.5)">MISO</text>
<text x="140.2" y="85.5" transform="rotate(-90 140.2 85.5)">GPIO9</text>
<text x="143.1" y="85.5" transform="rotate(-90 143.1 85.5)">GPIO10</text>
<text x="146" y="85.5" transform="rotate(-90 146 85.5)">MOSI</text>
<text x="148.9" y="85.5" transform="rotate(-90 148.9 85.5)">SCLK</text>
<text x="33.3" y="91">A2</text>
<text x="33.3" y="93.9">A1</text>
<text x="50.2" y="93.9">D6</text>
<text x="50.2" y="91">D5</text>
<text x="33.3" y="96.8">A0</text>
<text x="33.3" y="99.7">D13</text>
<text x="50.2" y="99.7">D8</text>
<text x="50.2" y="96.8">D7</text>
<text x="33.3" y="102.6">D12</text>
<text x="33.3" y="105.5">D11</text>
<text x="43" y="105.5">D21/SCL</text>
<text x="50.2" y="102.6">D9</text>
<text x="33.3" y="108.3">D10</text>
<text x="42.7" y="108.3">D20/SDA</text>
<text x="143.1" y="143.7" transform="rotate(-90 143.1 143.7)">V+</text>
<text x="128.9" y="146">IN1</text>
<text x="128.9" y="148.9">IN2</text>
<text x="149.6" y="146">MA1</text>
<text x="149.6" y="148.9">MA2</text>
<text x="128.9" y="151.8">IN3</text>
<text x="128.9" y="154.7">IN4</text>
<text x="149.6" y="151.8">MB1</text>
<text x="149.6" y="154.7">MB2</text>
<text x="143.1" y="157.9" transform="rotate(-90 143.1 157.9)">V-</text>
</g>
<g font-size="2.1">
<text x="30.4" y="2.2">5</text>
<text x="85.4" y="2.2">4</text>
<text x="140.4" y="2.2">3</text>
<text x="195.4" y="2.2">2</text>
<text x="250.4" y="2.2">1</text>
<text x=".8" y="30.1">D</text>
<text x="278.7" y="30.1">D</text>
<text x=".8" y="80.8">C</text>
<text x="278.7" y="80.8">C</text>
<text x=".8" y="131.5">B</text>
<text x="278.7" y="131.5">B</text>
<text x=".8" y="182.2">A</text>
<text x="278.7" y="182.2">A</text>
<text x="30.4" y="207.8">5</text>
<text x="85.4" y="207.8">4</text>
<text x="140.4" y="207.8">3</text>
<text x="195.4" y="207.8">2</text>
<text x="250.4" y="207.8">1</text>
</g>
</svg>
